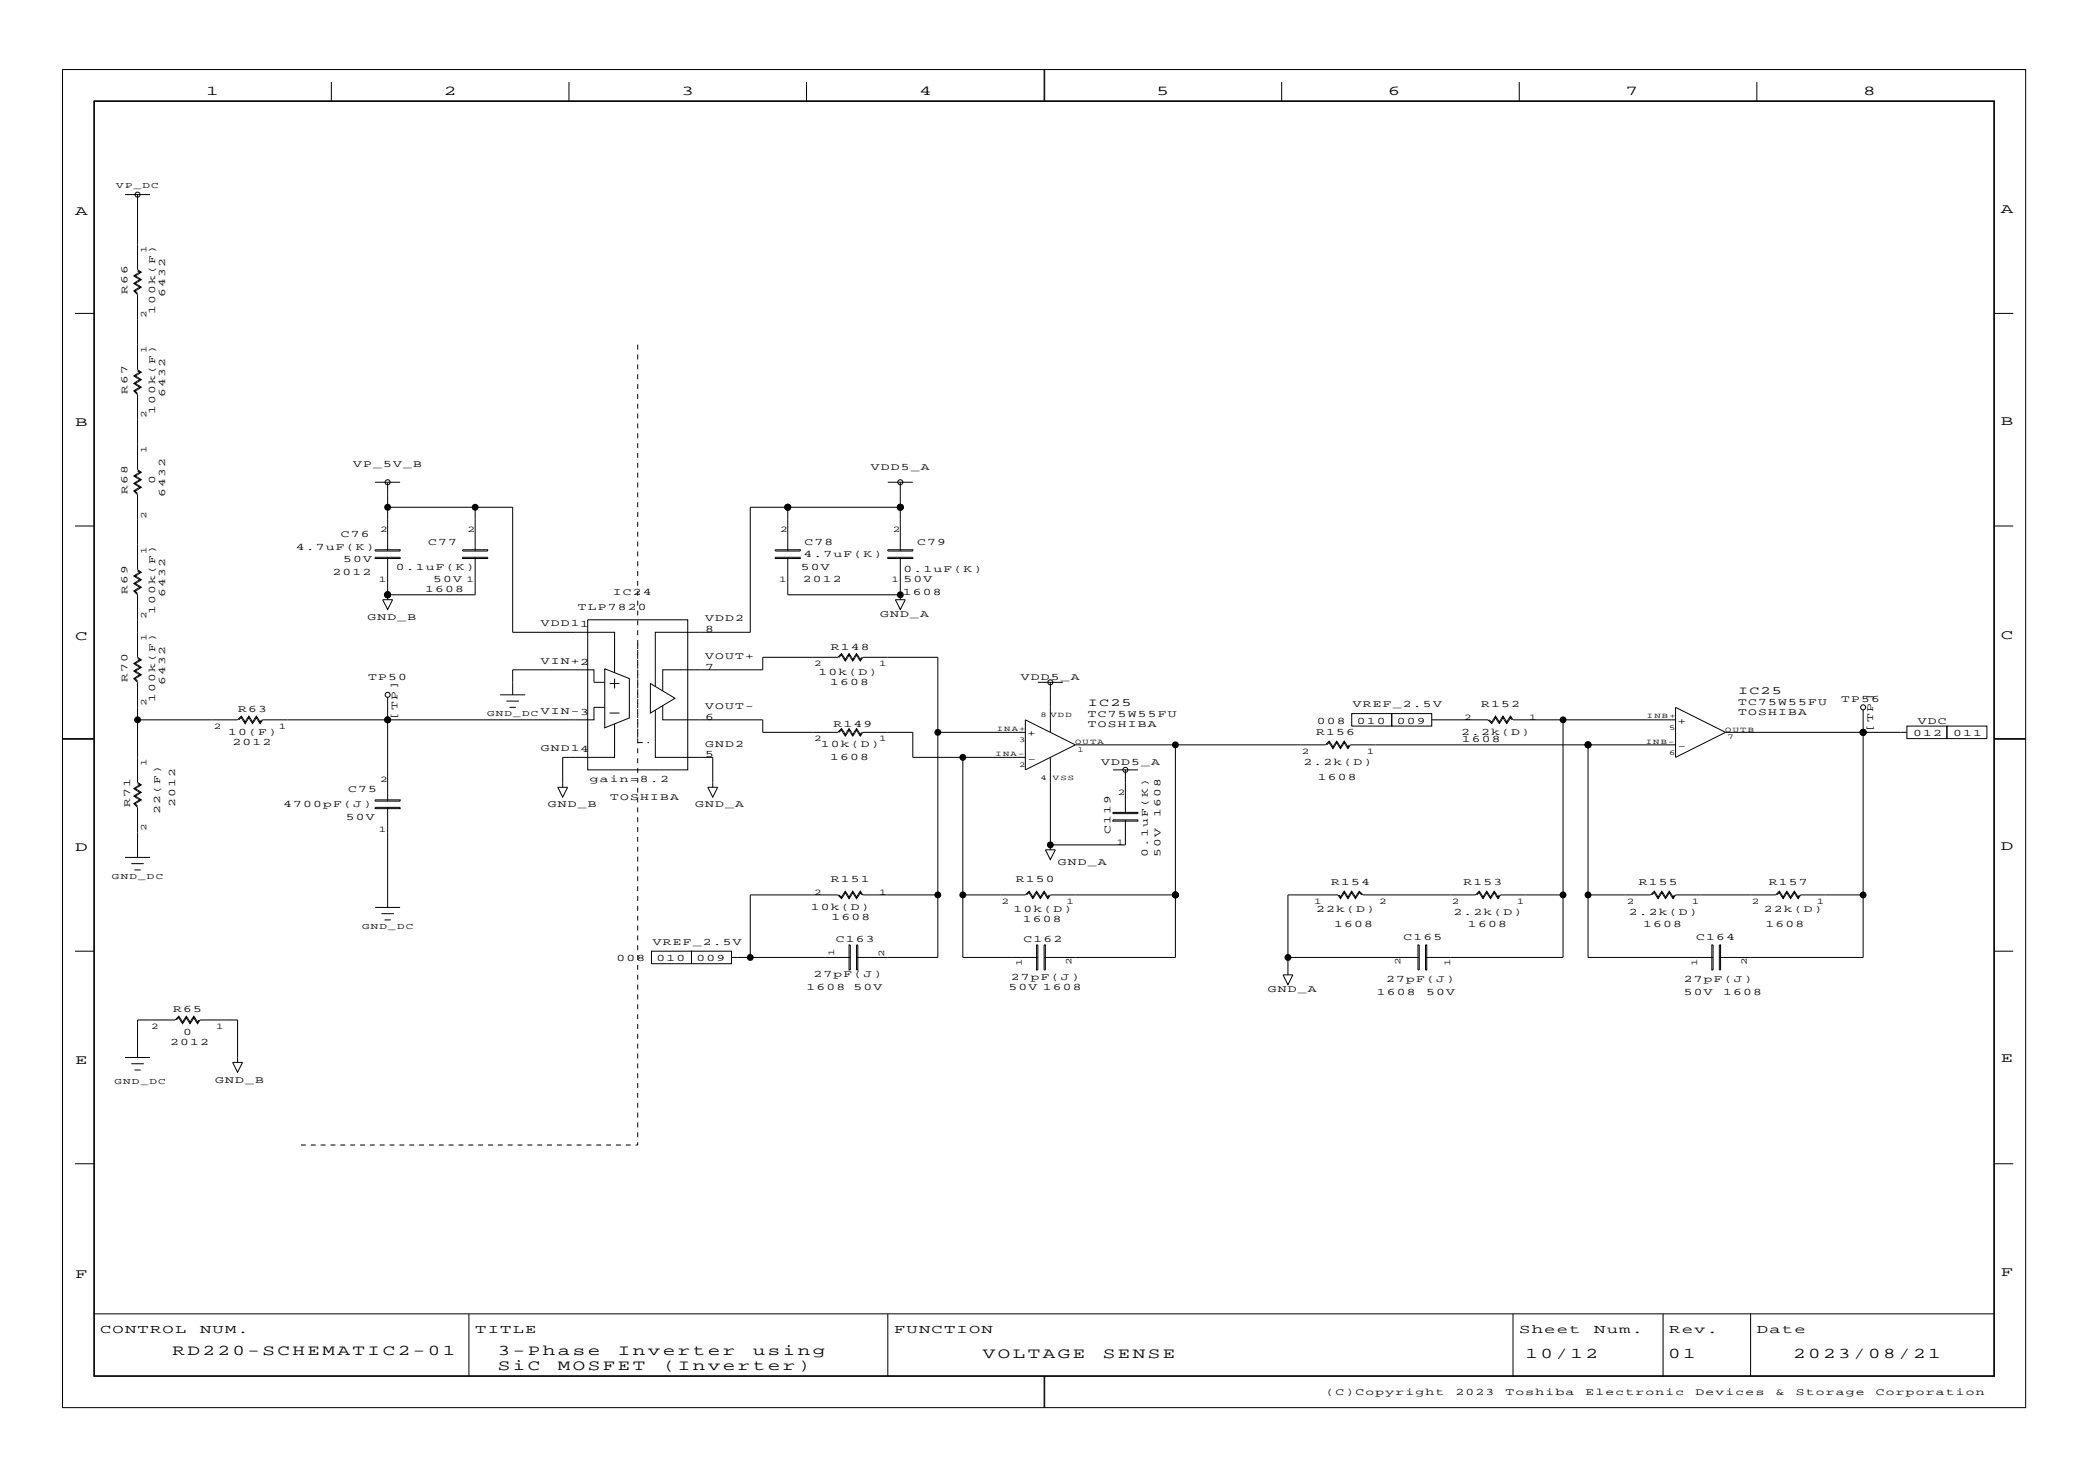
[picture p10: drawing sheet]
<svg xmlns="http://www.w3.org/2000/svg" width="420mm" height="297mm" viewBox="0 0 420 297" stroke-linecap="round" stroke-linejoin="round" font-family="sans-serif">
<g fill="none" stroke="#000" stroke-width=".2">
<path d="M12.6 14h394.8v269.1h-394.8zM66.6 16.5v3.8M114.4 16.5v3.8M162.2 16.5v3.8M210 14v6.3M210.1 14v6.3M257.8 16.5v3.8M305.6 16.5v3.8M353.4 16.5v3.8M18.9 20.3h382.2v256.5h-382.2zM19 20.4h382v256.3h-382zM25.2 39.1h5"/>
<path d="M27.7 39.1v15.1l.7 .5-1.2 .8 1.2 .7-1.2 .8 1.2 .7-1.2 .8 .5 .5M27.7 54.5l.5 .2-1.3 .8 1.3 .7-1.3 .8 1.3 .7-1.3 .8 .8 .8v15l.7 .6-1.2 .7 1.2 .8-1.2 .7 1.2 .8-1.2 .7 .5 .5M15.1 63h3.8M27.7 74.6l.5 .3-1.3 .7 1.3 .8-1.3 .7 1.3 .8-1.3 .7 .8 .8v15.1l.7 .5-1.2 .7 1.2 .8-1.2 .7 1.2 .8-1.2 .7 .5 .5M128.3 69.3v1M128.3 71.3v1M128.3 73.3v1M128.3 75.3v.9M128.3 77.2v1M128.3 79.2v1M401.1 63h3.8M27.7 94.7l.5 .3-1.3 .7 1.3 .8-1.3 .7 1.3 .8-1.3 .7 .8 .8v15.1l.7 .5-1.2 .7 1.2 .8-1.2 .8 1.2 .7-1.2 .8 .5 .5"/>
<path d="M75.4 97h5.1M78 97v13.8M128.3 81.2v1M128.3 83.2v1M128.3 85.2v.9M128.3 87.1v1M128.3 89.1v1M128.3 91.1v1M128.3 93.1v1M128.3 95.1v.9M128.3 97v1M128.3 99v1"/>
<path d="M178.6 97h5M181.1 97v13.8M15.1 105.8h3.8M27.7 114.8l.5 .3-1.3 .7 1.3 .8-1.3 .8 1.3 .7-1.3 .8 .8 .7v12.6l.7 .5-1.2 .8 1.2 .7-1.2 .8 1.2 .7-1.2 .8 .5 .5M75.4 110.6h5.1v.2h-5.1zM75.4 112.1h5.1v.2h-5.1zM78 102h25.1v25.2h20.5v8.1M78 112.1v8.5M93.1 110.6h5v.2h-5zM93.1 112.1h5v.2h-5zM95.6 102v8.8M95.6 112.1v7.5h-17.6"/>
<path d="M128.3 101v1M128.3 103v1M128.3 105v.9M128.3 106.9v1M128.3 108.9v1M128.3 110.9v1M128.3 112.9v1M128.3 114.9v.9M128.3 116.8v1M128.3 118.8v1M155.9 110.6h5.1v.2h-5.1zM155.9 112.1h5.1v.2h-5.1z"/>
<path d="M158.4 102v8.8M158.4 112.1v7.5h22.7M178.6 110.6h5v.2h-5zM178.6 112.1h5v.2h-5zM181.1 102h-30.2v25.2h-19.1v10.9M181.1 112.1v8.5M401.1 105.8h3.8M27.7 132.4l.5 .3-1.3 .8 1.3 .7-1.3 .8 1.3 .7-1.3 .8 .8 .7v20.1l.7 .5-1.2 .8 1.2 .8-1.2 .7 1.2 .8-1.2 .7 .5 .5M77 120.6h2l-1 2zM100.6 139.7h5M118.2 124.6h20.1v30.2h-20.1zM121.6 134.5l5 2v7.9l-5 2z"/>
<path d="M121.6 137.2h-2.1v-2.5h-16.4v5M122.6 137.5h2M123.6 136.5v2M128.3 120.8v1M128.3 122.8v1M128.3 124.8v.9M128.3 126.7v1M128.3 128.7v1.8M128.3 130.7v1.8M128.3 132.7v1.8M128.3 134.7v1.8M128.3 136.6v1.8"/>
<path d="M128.3 138.6v1.8M130.8 137.5l5 2.9-5 3zM168.8 132.2l.5-.5 .7 1.2 .8-1.2 .7 1.2 .8-1.2 .7 1.2 .5-.7h15.1v60.4h-16.3M173.3 132.2l-.3 .5-.7-1.3-.8 1.3-.7-1.3-.8 1.3-.7-1.3-.8 .8h-15.1v2.5h-20.1v4.3M180.1 120.6h2l-1 2zM208.7 137.2h5.1M211.3 137.2v10.1M12.6 148.7h6.3M12.6 148.5h6.3M27.7 144.8h20.1l.7-.8 .8 1.3 .7-1.3 .8 1.3 .8-1.3 .7 1.3 .3-.5M27.7 157.6l.5 .2-1.3 .8 1.3 .8-1.3 .7 1.3 .8-1.3 .7 .8 .8v10M78 140.2v20.9"/>
<path d="M101.9 141h2.5M102.5 142.3h1.2M112.2 158.3h2l-1 2zM121.6 142.3h-2.1v2.5h-66.7l-.5 .7-.7-1.2-.8 1.2-.8-1.2-.7 1.2-.8-1.2-.5 .5M122.6 143.4h2M123.6 145.6v6.7h-10.4v6M128.3 149.3h.9M128.3 140.6v1.8M128.3 142.6v1.8M128.3 144.6v1.8M128.3 146.5v1.8M128.3 148.5v1"/>
<path d="M128.3 150.5v1M128.3 152.5v1M128.3 154.5v.9M128.3 156.4v1M128.3 158.4v1M130.2 149.3h.3M131.8 142.8v9.5h11.6v6M133.3 141.9v2.9h20.1v2.5h15.1l.8-.8 .7 1.3 .8-1.3 .7 1.3 .8-1.3 .7 1.3 .3-.5M142.4 158.3h1.9l-.9 2zM168.8 147.3l.5-.5 .7 1.2 .8-1.2 .7 1.2 .8-1.2 .7 1.2 .5-.7h10.1v5h22.6M188.6 147.3h17.6M193.7 152.3v40.3h15"/>
<path d="M206.2 144.8l10.1 5-10.1 5zM211.3 152.3v18.6M216.3 149.8h50.3l.7-.8 .8 1.3 .8-1.3 .7 1.3 .8-1.3 .7 1.3 .3-.5M223.8 154.8h5.1M226.3 154.8v8.8M236.4 149.8v42.8h-26.4M266.8 149.8l.5-.5 .8 1.3 .8-1.3 .7 1.3 .8-1.3 .7 1.3 .5-.8h65.4M271.9 143.5h8v2.5h-8zM279.9 143.5h8.1v2.5h-8.1zM288 144.8h11.3l.7 .7 .8-1.2 .7 1.2 .8-1.2 .8 1.2 .7-1.2 .3 .5M299.5 144.8l.5 .5 .8-1.3 .7 1.3 .8-1.3 .8 1.3 .7-1.3 .5 .8h32.7M314.4 144.8v47.8h-27.7"/>
<path d="M319.4 149.8v42.8h25.2M337 142.3l10.1 5-10.1 5zM347.1 147.3h36.4M374.7 142.8v49.8h-28.9M383.5 146h8.1v2.5h-8.1zM391.6 146h8v2.5h-8zM401.1 148.7h6.3M401.1 148.5h6.3M25.2 172.4h5M26.4 173.7h2.5M27 174.9h1.3M75.4 160.9h5.1v.2h-5.1z"/>
<path d="M75.4 162.4h5.1v.2h-5.1zM78 162.4v20.1M128.3 160.4v1M128.3 162.4v1M128.3 164.4v.9M128.3 166.3v1M128.3 168.3v1M128.3 170.3v1M128.3 172.3v1M128.3 174.3v.9M128.3 176.2v1M128.3 178.2v1"/>
<path d="M168.8 180l.5 .5 .7-1.3 .8 1.3 .7-1.3 .8 1.3 .7-1.3 .5 .8h15.1M173.3 180l-.3-.5-.7 1.2-.8-1.2-.7 1.2-.8-1.2-.7 1.2-.8-.7h-17.6v12.6M193.7 180h12.5l.8-.8 .7 1.3 .8-1.3 .7 1.3 .8-1.3 .8 1.3 .2-.5M206.5 180l.5-.5 .7 1.2 .8-1.2 .7 1.2 .8-1.2 .8 1.2 .5-.7h25.1M210.3 170.9h1.9l-.9 2zM223.8 163.4h5.1v.2h-5.1zM223.8 164.9h5.1v.2h-5.1zM226.3 164.9v5h-15M269.4 180l.2 .5 .8-1.3 .7 1.3 .8-1.3 .7 1.3 .8-1.3 .7 .8h22.7l.7-.8 .8 1.3 .7-1.3 .8 1.3 .7-1.3 .8 1.3 .2-.5M273.9 180l-.5-.5-.8 1.2-.7-1.2-.8 1.2-.7-1.2-.8 1.2-.5-.7h-10.1v16.1M297 180l.5-.5 .8 1.2 .7-1.2 .8 1.2 .7-1.2 .8 1.2 .5-.7h12.6M319.4 180h12.6l.7-.8 .8 1.3 .7-1.3 .8 1.3 .7-1.3 .8 1.3 .3-.5"/>
<path d="M332.2 180l.5-.5 .8 1.2 .7-1.2 .8 1.2 .7-1.2 .8 1.2 .5-.7h20.1l.8-.8 .7 1.3 .8-1.3 .7 1.3 .8-1.3 .8 1.3 .2-.5M357.4 180l.5-.5 .7 1.2 .8-1.2 .7 1.2 .8-1.2 .8 1.2 .5-.7h12.5M15.1 191.3h3.8M75.4 182.5h5.1M76.7 183.7h2.5M77.3 185h1.3M128.3 180.2v1M128.3 182.2v1M128.3 184.2v.9M128.3 186.1v1M128.3 188.1v1M128.3 190.1v1"/>
<path d="M128.3 192.1v1M128.3 194.1v.9M128.3 196v1M128.3 198v1M128.3 200v1M131 191.3h8.1v2.5h-8.1zM139.1 191.3h8v2.5h-8zM147.1 192.6h23.9M170.8 190h.2v5.1h-.2zM172.3 190h.2v5.1h-.2zM208.5 190h.2v5.1h-.2zM210 190h.3v5.1h-.3z"/>
<path d="M258.1 196.1h1.9l-1 1.9zM259 192.6h26.4M285.2 190h.2v5.1h-.2zM286.7 190h.3v5.1h-.3zM344.3 190h.3v5.1h-.3zM345.8 190h.3v5.1h-.3zM401.1 191.3h3.8M25.2 212.7h5M26.4 213.9h2.5M27 215.2h1.3M35.5 205.1l.5-.5 .7 1.3 .8-1.3 .7 1.3 .8-1.3 .7 1.3 .5-.8h7.6v8.6M40 205.1l-.3 .5-.7-1.2-.8 1.2-.7-1.2-.8 1.2-.7-1.2-.8 .7h-7.5v7.6"/>
<path d="M46.8 213.7h2l-1 1.9zM128.3 202v1M128.3 204v.9M128.3 205.9v1M128.3 207.9v1M128.3 209.9v1M128.3 211.9v1M128.3 213.9v.9M128.3 215.8v1M128.3 217.8v1M128.3 219.8v1M15.1 234h3.8"/>
<path d="M60.5 230.3h1M62.5 230.3h1M64.5 230.3h1M66.5 230.3h1M68.5 230.3h.9M70.4 230.3h1M72.4 230.3h1M74.4 230.3h1M76.4 230.3h1M78.4 230.3h.9M80.3 230.3h1M82.3 230.3h1"/>
<path d="M84.3 230.3h1M86.3 230.3h1M88.3 230.3h.9M90.2 230.3h1M92.2 230.3h1M94.2 230.3h1M96.2 230.3h1M98.2 230.3h.9M100.1 230.3h1M102.1 230.3h1M104.1 230.3h1M106.1 230.3h1"/>
<path d="M108.1 230.3h.9M110 230.3h1M112 230.3h1M114 230.3h1M116 230.3h1M118 230.3h.9M119.9 230.3h1M121.9 230.3h1M123.9 230.3h1M125.9 230.3h1M128.3 221.8v1M128.3 223.8v.9"/>
<path d="M128.3 225.7v1M128.3 227.7v1M128.3 229.7v.6h-.4M401.1 234h3.8M18.9 264.2h382.2M94.3 264.2v12.6M178.6 264.2v12.6M210 276.8v6.3M210.1 276.8v6.3M304.3 264.2v12.6M334.5 264.2v12.6M352.1 264.2v12.6"/>
<circle cx="27.7" cy="39.1" r=".5"/>
<circle cx="78" cy="97" r=".5"/>
<circle cx="181.1" cy="97" r=".5"/>
<circle cx="78" cy="139.7" r=".5"/>
<circle cx="211.3" cy="137.2" r=".5"/>
<circle cx="226.3" cy="154.8" r=".5"/>
<circle cx="374.7" cy="142.3" r=".5"/>
</g>
<g fill="#000">
<circle cx="78" cy="102" r=".69"/>
<circle cx="78" cy="119.6" r=".69"/>
<circle cx="95.6" cy="102" r=".69"/>
<circle cx="158.4" cy="102" r=".69"/>
<circle cx="181.1" cy="102" r=".69"/>
<circle cx="181.1" cy="119.6" r=".69"/>
<circle cx="27.7" cy="144.8" r=".69"/>
<circle cx="78" cy="144.8" r=".69"/>
<circle cx="188.6" cy="147.3" r=".69"/>
<circle cx="193.7" cy="152.3" r=".69"/>
<circle cx="236.4" cy="149.8" r=".69"/>
<circle cx="314.4" cy="144.8" r=".69"/>
<circle cx="319.4" cy="149.8" r=".69"/>
<circle cx="374.7" cy="147.3" r=".69"/>
<circle cx="188.6" cy="180" r=".69"/>
<circle cx="193.7" cy="180" r=".69"/>
<circle cx="211.3" cy="169.9" r=".69"/>
<circle cx="236.4" cy="180" r=".69"/>
<circle cx="314.4" cy="180" r=".69"/>
<circle cx="319.4" cy="180" r=".69"/>
<circle cx="374.7" cy="180" r=".69"/>
<circle cx="150.9" cy="192.6" r=".69"/>
<circle cx="259" cy="192.6" r=".69"/>
</g>
<g font-size="3">
<text x="34.7" y="272.5">RD220-SCHEMATIC2-01</text>
<text x="100.1" y="272.5">3-Phase</text>
<text x="100.1" y="275.5">SiC</text>
<text x="112.2" y="275.5">MOSFET</text>
<text x="124.2" y="272.5">Inverter</text>
<text x="133.3" y="275.5">(Inverter)</text>
<text x="151.4" y="272.5">using</text>
<text x="197.7" y="273">VOLTAGE</text>
<text x="221.8" y="273">SENSE</text>
<text x="306.8" y="273">10/12</text>
<text x="335.5" y="273">01</text>
<text x="360.6" y="273">2023/08/21</text>
</g>
<g font-size="2.7">
<text x="41.5" y="19">1</text>
<text x="89.3" y="19">2</text>
<text x="137.1" y="19">3</text>
<text x="184.9" y="19">4</text>
<text x="232.6" y="19">5</text>
<text x="279.2" y="19">6</text>
<text x="326.9" y="19">7</text>
<text x="374.7" y="19">8</text>
<text x="15.1" y="43.2">A</text>
<text x="402.4" y="42.9">A</text>
<text x="15.1" y="85.7">B</text>
<text x="402.4" y="85.4">B</text>
<text x="15.1" y="128.7">C</text>
<text x="402.4" y="128.4">C</text>
<text x="15.1" y="171.2">D</text>
<text x="402.4" y="170.9">D</text>
<text x="15.1" y="213.9">E</text>
<text x="402.4" y="213.7">E</text>
<text x="15.1" y="256.9">F</text>
<text x="402.4" y="256.7">F</text>
</g>
<g font-size="2.5">
<text x="20.1" y="268">CONTROL</text>
<text x="40.2" y="268">NUM.</text>
<text x="95.6" y="268">TITLE</text>
<text x="179.8" y="268">FUNCTION</text>
<text x="305.6" y="268">Sheet</text>
<text x="320.7" y="268">Num.</text>
<text x="335.7" y="268">Rev.</text>
<text x="353.4" y="268">Date</text>
</g>
<g font-size="2.3">
<text x="218.8" y="142">IC25</text>
<text x="349.6" y="139.5">IC25</text>
</g>
<g font-size="2">
<text x="25.7" y="59.1" transform="rotate(-90 25.7 59.1)">R66</text>
<text x="33.2" y="59.8" transform="rotate(-90 33.2 59.8)">6432</text>
<text x="31.2" y="63.2" transform="rotate(-90 31.2 63.2)">100k(F)</text>
<text x="25.7" y="79.3" transform="rotate(-90 25.7 79.3)">R67</text>
<text x="31.2" y="83.3" transform="rotate(-90 31.2 83.3)">100k(F)</text>
<text x="33.2" y="79.9" transform="rotate(-90 33.2 79.9)">6432</text>
<text x="71" y="94">VP_5V_B</text>
<text x="175.2" y="94.5">VDD5_A</text>
<text x="25.7" y="99.4" transform="rotate(-90 25.7 99.4)">R68</text>
<text x="31.2" y="97.4" transform="rotate(-90 31.2 97.4)">0</text>
<text x="33.2" y="100" transform="rotate(-90 33.2 100)">6432</text>
<text x="59.5" y="110.6">4.7uF(K)</text>
<text x="68.5" y="108">C76</text>
<text x="69" y="113.1">50V</text>
<text x="86.1" y="109.6">C77</text>
<text x="161.6" y="112.1">4.7uF(K)</text>
<text x="161.8" y="109.6">C78</text>
<text x="184.5" y="109.6">C79</text>
<text x="25.7" y="119.5" transform="rotate(-90 25.7 119.5)">R69</text>
<text x="66.9" y="115.6">2012</text>
<text x="79.6" y="114.6">0.1uF(K)</text>
<text x="85.5" y="119.1">1608</text>
<text x="87.1" y="117.1">50V</text>
<text x="123.2" y="119.6">IC24</text>
<text x="161.1" y="114.6">50V</text>
<text x="161.5" y="117.1">2012</text>
<text x="181.6" y="119.6">1608</text>
<text x="181.7" y="115.1">0.1uF(K)</text>
<text x="181.7" y="117.1">50V</text>
<text x="31.2" y="123.5" transform="rotate(-90 31.2 123.5)">100k(F)</text>
<text x="33.2" y="120.1" transform="rotate(-90 33.2 120.1)">6432</text>
<text x="73.9" y="124.6">GND_B</text>
<text x="108.8" y="126">VDD11</text>
<text x="116.2" y="122.6">TLP7820</text>
<text x="141.8" y="125">VDD2</text>
<text x="177.1" y="124.1">GND_A</text>
<text x="141.8" y="127.2">8</text>
<text x="167.1" y="130.7">R148</text>
<text x="25.7" y="137.1" transform="rotate(-90 25.7 137.1)">R70</text>
<text x="33.2" y="137.7" transform="rotate(-90 33.2 137.7)">6432</text>
<text x="74.1" y="136.7">TP50</text>
<text x="108.8" y="133.5">VIN+2</text>
<text x="141.8" y="134.7">7</text>
<text x="141.8" y="132.5">VOUT+</text>
<text x="164.6" y="135.7">10k(D)</text>
<text x="167" y="137.7">1608</text>
<text x="205.3" y="136.8">VDD5_A</text>
<text x="31.2" y="141.1" transform="rotate(-90 31.2 141.1)">100k(F)</text>
<text x="47.9" y="143.3">R63</text>
<text x="108.8" y="143.6">VIN-3</text>
<text x="141.8" y="142.6">VOUT-</text>
<text x="272.1" y="142.3">VREF_2.5V</text>
<text x="297.9" y="142.3">R152</text>
<text x="349.6" y="141.7">TC75W55FU</text>
<text x="349.6" y="143.8">TOSHIBA</text>
<text x="370.3" y="141.2">TP56</text>
<text x="45.9" y="147.8">10(F)</text>
<text x="46.8" y="149.8">2012</text>
<text x="80" y="144.8" transform="rotate(-90 80 144.8)">[TP]</text>
<text x="141.8" y="144.8">6</text>
<text x="167.6" y="146.3">R149</text>
<text x="206.6" y="148.1">+</text>
<text x="218.8" y="144.3">TC75W55FU</text>
<text x="218.8" y="146.3">TOSHIBA</text>
<text x="264.7" y="147.8">R156</text>
<text x="264.8" y="145.5">008</text>
<text x="272.9" y="145.5">010</text>
<text x="280.9" y="145.5">009</text>
<text x="293.9" y="147.8">2.2k(D)</text>
<text x="294" y="149.3">1608</text>
<text x="337.4" y="145.6">+</text>
<text x="376.7" y="147.3" transform="rotate(-90 376.7 147.3)">[TP]</text>
<text x="384.8" y="148">012</text>
<text x="385.7" y="145.5">VDC</text>
<text x="392.8" y="148">011</text>
<text x="108.8" y="151.1">GND14</text>
<text x="141.8" y="152.3">5</text>
<text x="141.8" y="150.1">GND2</text>
<text x="165.1" y="150.3">10k(D)</text>
<text x="167" y="152.8">1608</text>
<text x="206.6" y="153.1">-</text>
<text x="221.4" y="153.8">VDD5_A</text>
<text x="262.2" y="153.8">2.2k(D)</text>
<text x="337.4" y="150.6">-</text>
<text x="70" y="159.4">C75</text>
<text x="118.7" y="157.3">gain=8.2</text>
<text x="122.7" y="160.9">TOSHIBA</text>
<text x="265.1" y="156.8">1608</text>
<text x="26.2" y="162.2" transform="rotate(-90 26.2 162.2)">R71</text>
<text x="32.2" y="163.8" transform="rotate(-90 32.2 163.8)">22(F)</text>
<text x="35.2" y="162.4" transform="rotate(-90 35.2 162.4)">2012</text>
<text x="57" y="162.4">4700pF(J)</text>
<text x="69.5" y="164.9">50V</text>
<text x="110.2" y="162.4">GND_B</text>
<text x="139.8" y="162.4">GND_A</text>
<text x="223.3" y="167.8" transform="rotate(-90 223.3 167.8)">C119</text>
<text x="233.4" y="164.4" transform="rotate(-90 233.4 164.4)">1608</text>
<text x="212.8" y="173.9">GND_A</text>
<text x="230.9" y="172.3" transform="rotate(-90 230.9 172.3)">0.1uF(K)</text>
<text x="233.4" y="172.3" transform="rotate(-90 233.4 172.3)">50V</text>
<text x="167.1" y="177.5">R151</text>
<text x="204.3" y="177.5">R150</text>
<text x="267.7" y="178">R154</text>
<text x="294.4" y="178">R153</text>
<text x="329.6" y="178">R155</text>
<text x="355.7" y="178">R157</text>
<text x="163.1" y="183">10k(D)</text>
<text x="167.2" y="185">1608</text>
<text x="203.8" y="183.5">10k(D)</text>
<text x="205.7" y="185.5">1608</text>
<text x="264.7" y="183.5">22k(D)</text>
<text x="292.4" y="184">2.2k(D)</text>
<text x="327.6" y="184">2.2k(D)</text>
<text x="354.7" y="183.5">22k(D)</text>
<text x="131.3" y="190">VREF_2.5V</text>
<text x="168.1" y="189.5">C163</text>
<text x="205.9" y="189.5">C162</text>
<text x="268.3" y="186.5">1608</text>
<text x="282.3" y="189">C165</text>
<text x="295.3" y="186.5">1608</text>
<text x="330.5" y="186.5">1608</text>
<text x="341.2" y="189">C164</text>
<text x="355.1" y="186.5">1608</text>
<text x="124" y="193.3">008</text>
<text x="132" y="193.3">010</text>
<text x="140.1" y="193.3">009</text>
<text x="163.6" y="196.6">27pF(J)</text>
<text x="203.3" y="197.1">27pF(J)</text>
<text x="278.8" y="197.6">27pF(J)</text>
<text x="338.6" y="197.6">27pF(J)</text>
<text x="34.8" y="203.6">R65</text>
<text x="162.2" y="199.1">1608</text>
<text x="171.6" y="199.1">50V</text>
<text x="202.8" y="199.1">50V 1608</text>
<text x="255" y="199.6">GND_A</text>
<text x="276.9" y="200.1">1608</text>
<text x="286.8" y="200.1">50V</text>
<text x="338.6" y="200.1">50V</text>
<text x="346.6" y="200.1">1608</text>
<text x="36.8" y="208.1">0</text>
<text x="34.2" y="210.2">2012</text>
<text x="43.3" y="217.7">GND_B</text>
<text x="266.6" y="280.6">(C)Copyright</text>
<text x="292.7" y="280.6">2023</text>
<text x="302.8" y="280.6">Toshiba</text>
<text x="318.9" y="280.6">Electronic</text>
<text x="341" y="280.6">Devices</text>
<text x="357.1" y="280.6">&amp;</text>
<text x="361.2" y="280.6">Storage</text>
<text x="377.3" y="280.6">Corporation</text>
</g>
<g font-size="1.8">
<text x="23.4" y="37.9">VP_DC</text>
<text x="29.5" y="51" transform="rotate(-90 29.5 51)">1</text>
<text x="29.5" y="64" transform="rotate(-90 29.5 64)">2</text>
<text x="29.5" y="71.1" transform="rotate(-90 29.5 71.1)">1</text>
<text x="29.5" y="84.2" transform="rotate(-90 29.5 84.2)">2</text>
<text x="29.5" y="91.2" transform="rotate(-90 29.5 91.2)">1</text>
<text x="29.5" y="104.3" transform="rotate(-90 29.5 104.3)">2</text>
<text x="76.5" y="107">2</text>
<text x="94.1" y="107">2</text>
<text x="156.9" y="107">2</text>
<text x="179.6" y="107">2</text>
<text x="29.5" y="111.3" transform="rotate(-90 29.5 111.3)">1</text>
<text x="76.2" y="117.1">1</text>
<text x="93.8" y="117.1">1</text>
<text x="156.7" y="117.1">1</text>
<text x="179.3" y="117.1">1</text>
<text x="29.5" y="124.4" transform="rotate(-90 29.5 124.4)">2</text>
<text x="29.5" y="128.9" transform="rotate(-90 29.5 128.9)">1</text>
<text x="163.7" y="134">2</text>
<text x="176.8" y="134">1</text>
<text x="29.5" y="142" transform="rotate(-90 29.5 142)">2</text>
<text x="43" y="146.6">2</text>
<text x="56.1" y="146.6">1</text>
<text x="98" y="144">GND_DC</text>
<text x="163.7" y="149.1">2</text>
<text x="176.8" y="149.1">1</text>
<text x="294.5" y="144.7">2</text>
<text x="307.6" y="144.7">1</text>
<text x="29.5" y="154.1" transform="rotate(-90 29.5 154.1)">1</text>
<text x="261.8" y="151.6">2</text>
<text x="274.9" y="151.6">1</text>
<text x="76.5" y="157.3">2</text>
<text x="224.8" y="159.9">2</text>
<text x="29.5" y="167.2" transform="rotate(-90 29.5 167.2)">2</text>
<text x="76.2" y="167.4">1</text>
<text x="224.6" y="169.9">1</text>
<text x="22.5" y="176.7">GND_DC</text>
<text x="163.7" y="179.9">2</text>
<text x="176.8" y="179.9">1</text>
<text x="201.4" y="181.8">2</text>
<text x="214.5" y="181.8">1</text>
<text x="264.3" y="181.8">1</text>
<text x="277.4" y="181.8">2</text>
<text x="292" y="181.8">2</text>
<text x="305.1" y="181.8">1</text>
<text x="327.2" y="181.8">2</text>
<text x="340.3" y="181.8">1</text>
<text x="352.3" y="181.8">2</text>
<text x="365.4" y="181.8">1</text>
<text x="72.8" y="186.8">GND_DC</text>
<text x="167.8" y="192.3" transform="rotate(-90 167.8 192.3)">1</text>
<text x="177.8" y="192.6" transform="rotate(-90 177.8 192.6)">2</text>
<text x="205.5" y="194.3" transform="rotate(-90 205.5 194.3)">1</text>
<text x="215.5" y="194.1" transform="rotate(-90 215.5 194.1)">2</text>
<text x="281.7" y="194.1" transform="rotate(-90 281.7 194.1)">2</text>
<text x="291.7" y="194.3" transform="rotate(-90 291.7 194.3)">1</text>
<text x="341.3" y="194.3" transform="rotate(-90 341.3 194.3)">1</text>
<text x="351.3" y="194.1" transform="rotate(-90 351.3 194.1)">2</text>
<text x="30.4" y="206.9">2</text>
<text x="43.5" y="206.9">1</text>
<text x="23" y="218">GND_DC</text>
</g>
<g font-size="1.5">
<text x="200.5" y="147">INA+</text>
<text x="205" y="149.3">3</text>
<text x="209.2" y="144.3">8</text>
<text x="211.3" y="144.3">VDD</text>
<text x="216.2" y="149.6">OUTA</text>
<text x="331" y="149.5">INB-</text>
<text x="331.2" y="144.4">INB+</text>
<text x="335.7" y="146.8">5</text>
<text x="347" y="147.1">OUTB</text>
<text x="347.5" y="148.7">7</text>
<text x="200.2" y="152.1">INA-</text>
<text x="205" y="154.3">2</text>
<text x="216.7" y="151.2">1</text>
<text x="335.7" y="151.8">6</text>
<text x="209.2" y="156.8">4</text>
<text x="211.8" y="156.8">VSS</text>
</g>
</svg>
